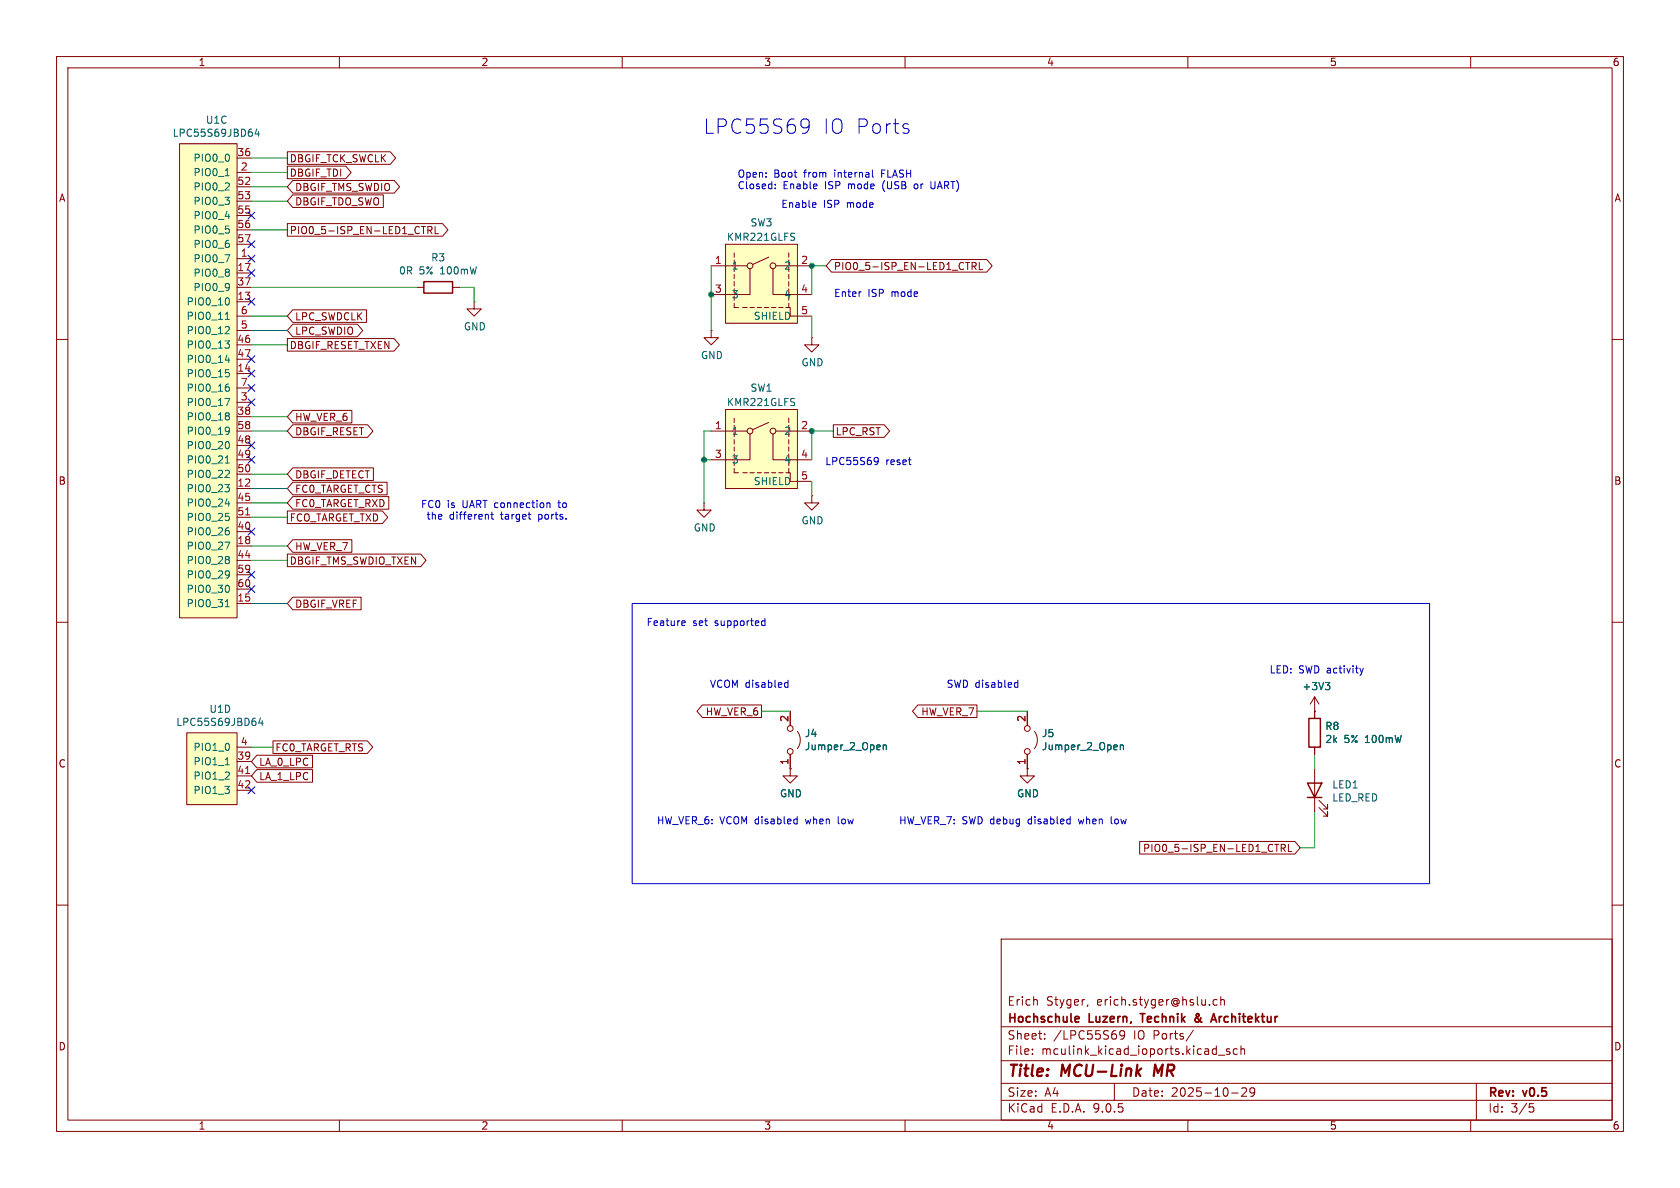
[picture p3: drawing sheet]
<svg xmlns="http://www.w3.org/2000/svg" width="297mm" height="210mm" viewBox="0 0 297 210" stroke-linecap="round" stroke-linejoin="round" font-family="sans-serif">
<g fill="none" stroke="#840000" stroke-width=".18">
<path d="M10 10h277v190h-277zM12 12h273v186h-273zM60 10v2M110 10v2M160 10v2M210 10v2M260 10v2M10 60h2M285 60h2M10 110h2M285 110h2M232.4 125.7v1.3"/>
<path d="M232.4 132.1v1.3M232.4 135.9v7.6M233.2 142.7l1.5 1.6v-.8v.8h-.8M233.2 141.5l1.5 1.5v-.8v.8h-.8M10 160h2M177 166h108v32h-108zM183.3 176.8l.1 .9M192.3 177.6l-.1 .3M215.2 176.8l-.5-.1-.2 .3v.4l.1 .2h.6M215.8 176.8l.2-.1 .4 .1 .1 .9M215.8 176.2v1.5M285 160h2"/>
<path d="M60 198v2M110 198v2M160 198v2M177 194.5h108M177 191.5h108M177 187.5h108M177 181.5h108M182.5 186.3v.1M182.5 185.5v.1M184.7 183.6v.1M184.7 182.8v.1M197 191.5v3"/>
<path d="M198.1 182.3l-.1 .2 .1 .6h.4l.3-.3M198.7 182.3a.99 .99 0 0 1-.3 1.4h-.3M210 198v2M211 182.1l-1.3 2M215.4 186.5h1.1M217.4 185.5l-.4-.1-.2 .2 .1 .2 .5 .2v.3h-.6M217.7 193.2h1.2M218.7 185.5l-.4-.1-.3 .3v.4l.2 .2h.5M219.4 185.5l.2-.1 .4 .1v.9M219.4 184.9v1.5M219.5 192.4l.6-.1 .2 .1 .1 .3-.9 1.1h.9M221.8 192.9l-.3 .3h-.3l-.2-.3 .1-.5 .4-.1 .2 .1a.99 .99 0 0 1-.3 1.4h-.3"/>
<path d="M260 198v2M261 191.5v6.5M270.4 195.1h.7M270.5 195.7h.4l.3 .3-.2 .5-.5 .1"/>
</g>
<path d="M204.2 188.2l-.2 2" fill="none" stroke="#840000" stroke-width=".4"/>
<path d="M190.3 179.7l.4 .1 .1 .2-.7 .2M201.6 179.2h.8M211.9 179.6l-.5 .4a.41 .41 0 0 0-.1 .5 .41 .41 0 0 0 .6 .1M211.9 179.3h-.3a.56 .56 0 0 0 .1 .7l.4 .4M214.6 179.2l.5 1.5M190.7 180.6l-.4 .1M214.2 180.3h.7" fill="none" stroke="#840000" stroke-width=".3"/>
<path d="M231.1 138.4h2.6l-1.3 2.6zM231.4 127h2v5.1h-2zM231.1 141h2.6" fill="none" stroke="#840000" stroke-width=".25"/>
<path d="M31.7 25.4h10.2v83.8h-10.2z" fill="#ffffc2"/>
<g fill="none" stroke="#840000" stroke-width=".18">
<path d="M31.7 25.4h10.2v83.8h-10.2zM41.9 27.9h2.5M41.9 30.5h2.5M41.9 33h2.5M41.9 35.6h2.5M41.9 38.1h2.5M41.9 40.6h2.5M41.9 43.2h2.5M41.9 45.7h2.5M41.9 48.3h2.5M41.9 50.8h2.5M41.9 53.3h2.5"/>
<path d="M41.9 55.9h2.5M41.9 58.4h2.5M125.7 58.4v1.3h1.3l-1.3 1.3-1.2-1.3h1.2M125.7 58.4h.1M41.9 61h2.5M41.9 63.5h2.5M41.9 66h2.5M41.9 68.6h2.5M41.9 71.1h2.5M41.9 73.7h2.5M41.9 76.2h2.5M41.9 78.7h2.5"/>
<path d="M41.9 81.3h2.5M41.9 83.8h2.5M41.9 86.4h2.5M41.9 88.9h2.5M41.9 91.4h2.5M41.9 94h2.5M41.9 96.5h2.5M41.9 99.1h2.5M124.5 88.9v1.3h1.2l-1.2 1.2-1.3-1.2h1.3M124.5 88.9h.1M143.5 87.6v1.3h1.3l-1.3 1.3-1.3-1.3h1.3M143.5 87.6h.1"/>
<path d="M41.9 101.6h2.5M41.9 104.1h2.5M41.9 106.7h2.5M139.7 135.9v1.3h1.3l-1.3 1.2-1.3-1.2h1.3M139.7 135.9h.1M139.7 125.7v2.6M139.7 133.4v2.5M141 129.3a2.54 2.54 0 0 1 0 3"/>
<circle cx="139.7" cy="128.8" r=".51"/>
<circle cx="139.7" cy="132.8" r=".51"/>
</g>
<g fill="none" stroke="#006464" stroke-width=".18">
<path d="M39.8 31.1h.8M45.4 22.8l-.3 .9h.8M45.7 23.3v.8M39.8 56.5h.8M40.1 55.4l.1-.2v1.3M40.3 57.7l.3 .3-.1 .3-.7 .7h.8M40.4 52.7l.2 .4-.2 .8M39.8 60.3h.8l-.5 .5M39.8 70.4h.8l-.5 1.3M39.8 63.7h.8M39.9 65.3h.6M40.2 67.9h.2"/>
<path d="M40.3 60.8l.3 .2v.3l-.3 .2M40.3 65.8l.3 .3v.3l-.3 .2M40.3 68.4l.3 .2v.3l-.3 .3M40.3 73l.3 .2-.3 .3 .3 .3v.2l-.3 .2M40.3 75.5l.2 .1a1.07 1.07 0 0 1-.1 1.1M40.4 78.1l.2 .4-.2 .8M40.6 76.1l-.3 .2M39.8 85.7h.8l-.5 .5M39.8 95.8h.8l-.5 1.3M39.8 81.9h.8M39.8 89.1h.8M39.9 90.7h.6"/>
<path d="M40.1 80.8l.1-.2v1.3M40.2 93.3h.2M40.3 83.1l.3 .3-.1 .3-.7 .7h.8M40.3 86.2l.3 .2v.3l-.3 .2M40.3 91.2l.3 .3v.3l-.3 .2M40.3 93.8l.3 .2v.3l-.3 .3M40.3 98.4l.3 .2-.3 .3 .3 .3v.2l-.3 .2M39.8 107.3h.8M40.1 106.2l.1-.2v1.3M40.3 100.9l.2 .1a1.07 1.07 0 0 1-.1 1.1M40.4 103.5l.2 .4-.2 .8M40.6 101.5l-.3 .2"/>
<path d="M156.1 131.7v.8M156.1 131.8l.2-.1h.3l.1 .8"/>
</g>
<path d="M43.4 91h.7" fill="none" stroke="#a90000" stroke-width=".18"/>
<path d="M33 129.5h8.9v12.7h-8.9z" fill="#ffffc2"/>
<path d="M33 129.5h8.9v12.7h-8.9zM41.9 132.1h2.5M41.9 134.6h2.5M41.9 137.2h2.5M41.9 139.7h2.5" fill="none" stroke="#840000" stroke-width=".18"/>
<path d="M39.8 135.2h.8M46 126.9l-.3 .9h.8M46.3 127.4v.8" fill="none" stroke="#006464" stroke-width=".18"/>
<path d="M43.4 136.7h.7" fill="none" stroke="#a90000" stroke-width=".18"/>
<path d="M128.3 72.4h12.7v14h-12.7z" fill="#ffffc2"/>
<g fill="none" stroke="#840000" stroke-width=".18">
<path d="M143.5 59.7v1.3h1.3l-1.3 1.2-1.3-1.2h1.3M143.5 59.7h.1M125.7 76.2h6.4M128.3 72.4h12.7v14h-12.7zM129.8 73.9v.8M129.8 75.2v.7M129.8 77.7v.8M129.8 79v.8M132.6 76.7v4.6h-6.9M135.9 74.7l-2.8 1.2M136.7 76.7v4.6h6.8M137.2 76.2h6.3"/>
<path d="M139.4 73.9v.8M139.4 75.2v.7M139.4 77.7v.8M139.4 79v.8M129.8 80.3v.7M129.8 82.8v.8h.8M131.3 83.6h.8M132.6 83.6h.7M133.9 83.6h.7M135.1 83.6h.8M136.4 83.6h.8M137.7 83.6h.7"/>
<path d="M138.9 83.6h.5M139.4 83.6h.3v1.5h3.8M139.4 80.3v.7M139.4 82.8v.8M181.6 135.9v1.3h1.3l-1.3 1.2-1.3-1.2h1.3M181.6 135.9h.1"/>
<circle cx="132.6" cy="76.2" r=".51"/>
<circle cx="136.7" cy="76.2" r=".51"/>
</g>
<path d="M140.3 70.4l.2 .1M140.4 71.2v.4" fill="none" stroke="#006464" stroke-width=".18"/>
<path d="M128.3 43.2h12.7v14h-12.7z" fill="#ffffc2"/>
<g fill="none" stroke="#840000" stroke-width=".18">
<path d="M50.8 39.5h27.4l1 1.1-1 1.2h-27.4zM50.8 26.8h18.2l.9 1.1-.9 1.2h-18.2zM50.8 29.4h10.3l1 1.1-1 1.1h-10.3zM51.8 34.4h16v2.3h-16l-1-1.1zM51.8 31.9h17.9l1 1.1-1 1.1h-17.9l-1-1.1zM50.8 59.8h18.9l.9 1.2-.9 1.1h-18.9zM51.8 54.8h13v2.2h-13l-1-1.1zM51.8 57.3h11.4l.9 1.1-.9 1.1h-11.4l-1-1.1zM73.7 50.8h1.2M74.5 40h.7M75.6 40.7l.7-.1 .1-.1-.1-.3-.7-.2v1.3M76 40.7l.4 .6"/>
<path d="M76.9 40v1.3h.6M80 50.8h1.3M83.8 53.3v1.3h1.3l-1.3 1.3-1.3-1.3h1.3M83.8 53.3h.1M125.7 47h6.4M128.3 43.2h12.7v14h-12.7zM129.8 44.7v.8M129.8 46v.7M129.8 48.5v.8M129.8 49.8v.7M129.8 51.1v.7M129.8 53.6v.8h.8"/>
<path d="M131.3 54.4h.8M132.6 47.5v4.6h-6.9M132.6 54.4h.7M133.9 54.4h.7M135.1 54.4h.8M135.9 45.5l-2.8 1.2M136.4 54.4h.8M136.7 47.5v4.6h6.8M137.2 47h6.3M137.7 54.4h.7M138.9 54.4h.5M139.4 54.4h.3v1.5h3.8"/>
<path d="M139.4 44.7v.8M139.4 46v.7M139.4 48.5v.8M139.4 49.8v.7M139.4 51.1v.7M139.4 53.6v.8M147 45.9h27.4l1 1.1-1 1.1h-27.4l-1-1.1zM170.7 46.4h.7M171.9 47.1l.6-.1 .1-.2-.1-.3-.6-.1v1.3M172.2 47.1l.4 .6M173.1 46.4v1.3h.6M51.8 75.1h13.2l.9 1.1-.9 1.1h-13.2l-1-1.1z"/>
<path d="M51.8 72.5h10.4v2.3h-10.4l-1-1.1zM147.3 75.1h9l1 1.1-1 1.1h-9zM50.8 97.9h23.6l.9 1.2-.9 1.1h-23.6zM50.8 90.3h16.8l1 1.1-1 1.2h-16.8zM51.8 82.7h14.2v2.2h-14.2l-1-1.1zM51.8 85.2h16.6v2.3h-16.6l-1-1.1zM51.8 95.4h10.4v2.2h-10.4l-1-1.1zM51.8 87.8h16.9v2.2h-16.9l-1-1.1zM51.8 105.6h12v2.2h-12l-1-1.1zM45.4 133.5h9.8v2.2h-9.8l-1-1.1zM45.4 136h9.8v2.3h-9.8l-1-1.1zM48.3 131h16.6l1 1.1-1 1.1h-16.6z"/>
<path d="M124.2 124.6h10.4v2.2h-10.4l-1-1.1zM139.7 135.9h.1M139.7 125.7v2.6M139.7 133.4v2.5M162.3 124.6h10.4v2.2h-10.4l-1-1.1zM181.6 135.9h.1M181.6 125.7v2.6M181.6 133.4v2.5M182.9 129.3a2.54 2.54 0 0 1 0 3M232.4 125.7h.1M232.4 123.2l-.8 1.3M232.4 123.2l.8 1.3"/>
<path d="M232.4 123.2v3.8M232.4 132.1v1.3M201.5 148.7h27.4l1 1.2-1 1.1h-27.4zM225.4 149.3h.7M226.5 149.9h.6l.1-.2v-.3l-.7-.1v1.2M226.8 149.9l.4 .6M227.8 149.3v1.2h.6"/>
<circle cx="132.6" cy="47" r=".51"/>
<circle cx="136.7" cy="47" r=".51"/>
<circle cx="181.6" cy="132.8" r=".51"/>
<circle cx="181.6" cy="128.8" r=".51"/>
</g>
<path d="M140.3 41.2l.2 .1M140.4 42v.4M156.1 131.8l.2-.1h.3l.1 .8M156.1 131.7v.8M198.1 131.7v.8M198.1 131.8l.1-.1h.3l.1 .8M234.3 120.6h.8l-.4 .5M234.8 121.1l.3 .3v.3l-.3 .2" fill="none" stroke="#006464" stroke-width=".18"/>
<path d="M74.9 49.8h5.1v2h-5.1z" fill="none" stroke="#840000" stroke-width=".25"/>
<g fill="none" stroke="#009600" stroke-width=".18">
<path d="M44.4 35.6h6.4M44.4 33h6.4M44.4 30.5h6.4M44.4 27.9h6.4M44.4 50.8h29.3M44.4 55.9h6.4M44.4 40.6h6.4M44.4 58.4h6.4M81.3 50.8h2.5v2.5M125.7 47v11.4M143.5 55.9v3.8M146 47h-2.5v5.1"/>
<path d="M44.4 76.2h6.4M44.4 61h6.4M44.4 73.7h6.4M125.7 76.2h-1.2v12.7M147.3 76.2h-3.8v5.1M44.4 91.4h6.4M44.4 99.1h6.4M44.4 96.5h6.4M44.4 88.9h6.4M44.4 83.8h6.4M44.4 86.4h6.4M124.5 81.3h1.2"/>
<path d="M143.5 85.1v2.5M44.4 106.7h6.4M44.4 132.1h3.9M134.6 125.7h5.1M172.7 125.7h8.9M232.4 133.4v2.5M232.4 143.5v6.4h-2.5"/>
</g>
<g fill="none" stroke="#000084" stroke-width=".18">
<path d="M43.8 37.5l1.3 1.2M45.1 37.5l-1.3 1.2M43.8 47.7l1.3 1.2M43.8 45.1l1.3 1.2M43.8 42.6l1.3 1.2M43.8 52.7l1.3 1.2M45.1 47.7l-1.3 1.2M45.1 45.1l-1.3 1.2M45.1 42.6l-1.3 1.2M45.1 52.7l-1.3 1.2M43.8 68l1.3 1.2M43.8 70.5l1.3 1.2"/>
<path d="M43.8 62.9l1.3 1.2M43.8 65.4l1.3 1.2M43.8 78.1l1.3 1.2M45.1 68l-1.3 1.2M45.1 70.5l-1.3 1.2M45.1 62.9l-1.3 1.2M45.1 65.4l-1.3 1.2M45.1 78.1l-1.3 1.2M43.8 80.7l1.3 1.2M43.8 93.4l1.3 1.2M45.1 80.7l-1.3 1.2M45.1 93.4l-1.3 1.2"/>
<path d="M43.8 101l1.3 1.2M43.8 103.5l1.3 1.2M45.1 101l-1.3 1.2M45.1 103.5l-1.3 1.2M43.8 139.1l1.3 1.2M45.1 139.1l-1.3 1.2"/>
</g>
<g fill="none" stroke="#0000c2" stroke-width=".18">
<path d="M137.1 33.2v.2M137.1 32.6v.1M142.6 21l.3 .3a2.07 2.07 0 0 1-.3 2.1M143 22.1l-.4 .5M144.1 35.8l.1 .3-.6 .1M144.2 36.6l-.1 .1M154.2 30.1v1l.2 .2M160.6 22.8l.1 .3-.1 .3M161.7 32.6l-.1 .2 .1 .5M164.6 32.1v1l.1 .2 .4 .1M152.1 51.6h.1M86.8 90.9h.4"/>
<path d="M86.9 90.5v1.1l.3 .2M93.4 90.9h.4M93.7 91.8h.1M96.7 88.9h.5v.8M154.8 80.9l.4 .1a.84 .84 0 0 1-.3 1.1h-.2M155.3 81.4l-.3 .3h-.2M111.8 106.7h140.9v49.5h-140.9zM120.7 109.7l.4 .1v.2l-.6 .2M121.1 110.5l-.4 .1M134.7 110.5h.5M134.7 109.8h.5M135.2 109.3v1.3"/>
<path d="M240.4 118.1l.3 .9M240.7 119l-.1 .3M241 118.1l-.3 .9M138.8 121.4h.5M138.8 120.7h.5M139.3 120.2v1.3M179.5 121.4h.4M179.5 120.7h.4M179.9 120.2v1.3M140.6 144.8l.3 .1M140.9 144.4v1.2M140.9 145.6h-.3"/>
<path d="M189.1 144.8l.1 .1M189.2 144.4v1.2M189.2 145.6h-.1M196.4 144.4v1.1l.2 .1"/>
</g>
<g fill="#009600" stroke="#009600" stroke-width=".18">
<circle cx="143.5" cy="76.2" r=".46"/>
<circle cx="143.5" cy="47" r=".46"/>
<circle cx="125.7" cy="52.1" r=".46"/>
<circle cx="124.5" cy="81.3" r=".46"/>
</g>
<g font-size="3.5" fill="#0000c2">
<text x="124.5" y="23.9">LPC55S69</text>
<text x="145.6" y="23.9">IO Ports</text>
</g>
<g font-size="2.8" fill="#840000">
<text x="178" y="190.9">Title:</text>
<text x="187.7" y="190.9">MCU-Link</text>
<text x="204.8" y="190.9">MR</text>
</g>
<g font-size="2.1" fill="#840000">
<text x="178" y="178">Erich</text>
<text x="184.9" y="178">Styger,</text>
<text x="194" y="178">erich.styger@hslu.ch</text>
<text x="178" y="184">Sheet:</text>
<text x="178" y="181.2">Hochschule</text>
<text x="186.2" y="184">/LPC55S69</text>
<text x="192.6" y="181.2">Luzern,</text>
<text x="200.5" y="184">IO Ports/</text>
<text x="202.4" y="181.2">Technik</text>
<text x="212.5" y="181.2">&amp;</text>
<text x="216.1" y="181.2">Architektur</text>
<text x="178" y="186.7">File:</text>
<text x="184.1" y="186.7">mculink_kicad_ioports.kicad_sch</text>
<text x="178" y="196.9">KiCad</text>
<text x="178" y="194.1">Size:</text>
<text x="184.7" y="194.1">A4</text>
<text x="185.7" y="196.9">E.D.A.</text>
<text x="193.3" y="196.9">9.0.5</text>
<text x="200" y="194.1">Date:</text>
<text x="207" y="194.1">2025-10-29</text>
<text x="263" y="194.3">Rev:</text>
<text x="263" y="196.9">Id:</text>
<text x="267.1" y="196.9">3/5</text>
<text x="269.4" y="194.3">v0.5</text>
</g>
<g font-size="1.8" fill="#840000">
<text x="35" y="11.9">1</text>
<text x="85" y="11.9">2</text>
<text x="135" y="11.9">3</text>
<text x="185" y="11.9">4</text>
<text x="235" y="11.9">5</text>
<text x="285" y="11.9">6</text>
<text x="51.1" y="28.9">DBGIF_TCK_SWCLK</text>
<text x="10.3" y="35.9">A</text>
<text x="51.1" y="31.4">DBGIF_TDI</text>
<text x="52.1" y="34">DBGIF_TMS_SWDIO</text>
<text x="285.3" y="35.9">A</text>
<text x="51.1" y="41.6">PIO0_5-ISP_EN-LED1_CTRL</text>
<text x="52.1" y="36.5">DBGIF_TDO_SWO</text>
<text x="147.3" y="47.9">PIO0_5-ISP_EN-LED1_CTRL</text>
<text x="52.1" y="56.8">LPC_SWDCLK</text>
<text x="52.1" y="59.4">LPC_SWDIO</text>
<text x="51.1" y="61.9">DBGIF_RESET_TXEN</text>
<text x="52.1" y="77.2">DBGIF_RESET</text>
<text x="52.1" y="74.6">HW_VER_6</text>
<text x="147.6" y="77.2">LPC_RST</text>
<text x="10.3" y="85.9">B</text>
<text x="52.1" y="84.8">DBGIF_DETECT</text>
<text x="52.1" y="87.3">FC0_TARGET_CTS</text>
<text x="52.1" y="89.9">FC0_TARGET_RXD</text>
<text x="285.3" y="85.9">B</text>
<text x="51.1" y="92.4">FCO_TARGET_TXD</text>
<text x="51.1" y="100">DBGIF_TMS_SWDIO_TXEN</text>
<text x="52.1" y="97.5">HW_VER_7</text>
<text x="52.1" y="107.6">DBGIF_VREF</text>
<text x="124.7" y="126.7">HW_VER_6</text>
<text x="162.8" y="126.7">HW_VER_7</text>
<text x="10.3" y="135.9">C</text>
<text x="45.7" y="135.6">LA_0_LPC</text>
<text x="48.6" y="133">FC0_TARGET_RTS</text>
<text x="285.3" y="135.9">C</text>
<text x="45.7" y="138.1">LA_1_LPC</text>
<text x="202" y="150.8">PIO0_5-ISP_EN-LED1_CTRL</text>
<text x="10.3" y="185.9">D</text>
<text x="285.3" y="185.9">D</text>
<text x="35" y="199.9">1</text>
<text x="85" y="199.9">2</text>
<text x="135" y="199.9">3</text>
<text x="185" y="199.9">4</text>
<text x="235" y="199.9">5</text>
<text x="285" y="199.9">6</text>
</g>
<g font-size="1.8" fill="#006464">
<text x="36.3" y="22.1">U1C</text>
<text x="30.4" y="24.4">LPC55S69JBD64</text>
<text x="34.1" y="28.8">PIO0_0</text>
<text x="34.1" y="31.3">PIO0_1</text>
<text x="34.1" y="33.9">PIO0_2</text>
<text x="34.1" y="36.4">PIO0_3</text>
<text x="34.1" y="39">PIO0_4</text>
<text x="34.1" y="41.5">PIO0_5</text>
<text x="132.6" y="40.2">SW3</text>
<text x="34.1" y="44">PIO0_6</text>
<text x="34.1" y="46.6">PIO0_7</text>
<text x="76.1" y="46.4">R3</text>
<text x="128.4" y="42.8">KMR221GLFS</text>
<text x="129.3" y="47.9">1</text>
<text x="138.5" y="47.9">2</text>
<text x="34.1" y="49.1">PIO0_8</text>
<text x="34.1" y="51.7">PIO0_9</text>
<text x="70.4" y="48.7">0R</text>
<text x="74.1" y="48.7">5%</text>
<text x="77.9" y="48.7">100mW</text>
<text x="129.3" y="52.9">3</text>
<text x="138.5" y="52.9">4</text>
<text x="32.9" y="54.2">PIO0_10</text>
<text x="32.9" y="56.7">PIO0_11</text>
<text x="32.9" y="59.3">PIO0_12</text>
<text x="81.9" y="58.6">GND</text>
<text x="133.2" y="56.7">SHIELD</text>
<text x="32.9" y="61.8">PIO0_13</text>
<text x="32.9" y="64.4">PIO0_14</text>
<text x="123.8" y="63.7">GND</text>
<text x="141.6" y="64.9">GND</text>
<text x="32.9" y="66.9">PIO0_15</text>
<text x="32.9" y="69.4">PIO0_16</text>
<text x="32.9" y="72">PIO0_17</text>
<text x="128.4" y="72">KMR221GLFS</text>
<text x="132.6" y="69.4">SW1</text>
<text x="32.9" y="74.5">PIO0_18</text>
<text x="32.9" y="77.1">PIO0_19</text>
<text x="129.3" y="77.1">1</text>
<text x="138.5" y="77.1">2</text>
<text x="32.9" y="79.6">PIO0_20</text>
<text x="32.9" y="82.1">PIO0_21</text>
<text x="129.3" y="82.1">3</text>
<text x="138.5" y="82.1">4</text>
<text x="32.9" y="84.7">PIO0_22</text>
<text x="32.9" y="87.2">PIO0_23</text>
<text x="32.9" y="89.8">PIO0_24</text>
<text x="133.2" y="86">SHIELD</text>
<text x="32.9" y="92.3">PIO0_25</text>
<text x="32.9" y="94.8">PIO0_26</text>
<text x="122.6" y="94.2">GND</text>
<text x="141.6" y="92.9">GND</text>
<text x="32.9" y="97.4">PIO0_27</text>
<text x="32.9" y="99.9">PIO0_28</text>
<text x="32.9" y="102.5">PIO0_29</text>
<text x="32.9" y="105">PIO0_30</text>
<text x="32.9" y="107.5">PIO0_31</text>
<text x="230.1" y="122.2">+3V3</text>
<text x="31.1" y="128.5">LPC55S69JBD64</text>
<text x="36.9" y="126.2">U1D</text>
<text x="142.2" y="130.5">J4</text>
<text x="184.1" y="130.5">J5</text>
<text x="234.2" y="129.2">R8</text>
<text x="234.2" y="131.5">2k</text>
<text x="237.6" y="131.5">5%</text>
<text x="241.4" y="131.5">100mW</text>
<text x="34.1" y="132.9">PIO1_0</text>
<text x="34.1" y="135.5">PIO1_1</text>
<text x="142.2" y="132.8">Jumper_2_Open</text>
<text x="184.1" y="132.8">Jumper_2_Open</text>
<text x="34.1" y="138">PIO1_2</text>
<text x="34.1" y="140.6">PIO1_3</text>
<text x="137.8" y="141.1">GND</text>
<text x="179.7" y="141.1">GND</text>
<text x="235.4" y="141.9">LED_RED</text>
<text x="235.4" y="139.6">LED1</text>
</g>
<g font-size="1.8" fill="#a90000">
<text x="41.9" y="27.7">36</text>
<text x="41.9" y="32.8">52</text>
<text x="41.9" y="35.3">53</text>
<text x="42.5" y="30.2">2</text>
<text x="41.9" y="37.8">55</text>
<text x="41.9" y="40.4">56</text>
<text x="41.9" y="42.9">57</text>
<text x="42.5" y="45.5">1</text>
<text x="126.3" y="46.7">1</text>
<text x="141.5" y="46.7">2</text>
<text x="41.9" y="48">17</text>
<text x="41.9" y="50.5">37</text>
<text x="41.9" y="53.1">13</text>
<text x="126.3" y="51.8">3</text>
<text x="141.5" y="51.8">4</text>
<text x="42.5" y="55.6">6</text>
<text x="42.5" y="58.2">5</text>
<text x="141.5" y="55.6">5</text>
<text x="41.9" y="60.7">46</text>
<text x="41.9" y="63.2">47</text>
<text x="41.9" y="65.8">14</text>
<text x="42.5" y="68.3">7</text>
<text x="42.5" y="70.9">3</text>
<text x="41.9" y="73.4">38</text>
<text x="41.9" y="75.9">58</text>
<text x="126.3" y="75.9">1</text>
<text x="141.5" y="75.9">2</text>
<text x="41.9" y="78.5">48</text>
<text x="41.9" y="81">49</text>
<text x="41.9" y="83.6">50</text>
<text x="126.3" y="81">3</text>
<text x="141.5" y="81">4</text>
<text x="41.9" y="86.1">12</text>
<text x="41.9" y="88.6">45</text>
<text x="141.5" y="84.8">5</text>
<text x="41.9" y="91.2">51</text>
<text x="41.9" y="93.7">40</text>
<text x="41.9" y="96.3">18</text>
<text x="41.9" y="98.8">44</text>
<text x="41.9" y="101.3">59</text>
<text x="41.9" y="103.9">60</text>
<text x="41.9" y="106.4">15</text>
<text x="42.5" y="131.8">4</text>
<text x="139.4" y="127.7" transform="rotate(-90 139.4 127.7)">2</text>
<text x="181.4" y="127.7" transform="rotate(-90 181.4 127.7)">2</text>
<text x="41.9" y="134.4">39</text>
<text x="41.9" y="136.9">41</text>
<text x="139.4" y="135.3" transform="rotate(-90 139.4 135.3)">1</text>
<text x="181.4" y="135.3" transform="rotate(-90 181.4 135.3)">1</text>
<text x="41.9" y="139.4">42</text>
</g>
<g font-size="1.8" fill="#0000c2">
<text x="130.3" y="31.5">Open:</text>
<text x="130.3" y="33.5">Closed:</text>
<text x="136.8" y="31.5">Boot</text>
<text x="138.4" y="33.5">Enable</text>
<text x="142.3" y="31.5">from</text>
<text x="145.9" y="33.5">ISP</text>
<text x="147.8" y="31.5">internal</text>
<text x="150.2" y="33.5">mode</text>
<text x="156.3" y="31.5">FLASH</text>
<text x="156.5" y="33.5">(USB</text>
<text x="162.3" y="33.5">or</text>
<text x="165.4" y="33.5">UART)</text>
<text x="138" y="36.8">Enable</text>
<text x="145.6" y="36.8">ISP</text>
<text x="149.8" y="36.8">mode</text>
<text x="147.4" y="52.6">Enter</text>
<text x="153.4" y="52.6">ISP</text>
<text x="157.7" y="52.6">mode</text>
<text x="145.8" y="82.3">LPC55S69</text>
<text x="156.6" y="82.3">reset</text>
<text x="74.3" y="90">FC0</text>
<text x="75.3" y="92.1">the</text>
<text x="79.1" y="90">is</text>
<text x="79.4" y="92.1">different</text>
<text x="81.9" y="90">UART connection</text>
<text x="88.6" y="92.1">target</text>
<text x="95.4" y="92.1">ports.</text>
<text x="99.2" y="90">to</text>
<text x="114.2" y="110.7">Feature</text>
<text x="122.5" y="110.7">set</text>
<text x="126.5" y="110.7">supported</text>
<text x="224.3" y="119.1">LED:</text>
<text x="229.6" y="119.1">SWD activity</text>
<text x="125.4" y="121.7">VCOM disabled</text>
<text x="167.3" y="121.7">SWD disabled</text>
<text x="116" y="145.8">HW_VER_6: VCOM disabled</text>
<text x="142.7" y="145.8">when</text>
<text x="148.6" y="145.8">low</text>
<text x="158.8" y="145.8">HW_VER_7: SWD debug</text>
<text x="182" y="145.8">disabled</text>
<text x="191.2" y="145.8">when</text>
<text x="197.1" y="145.8">low</text>
</g>
</svg>
